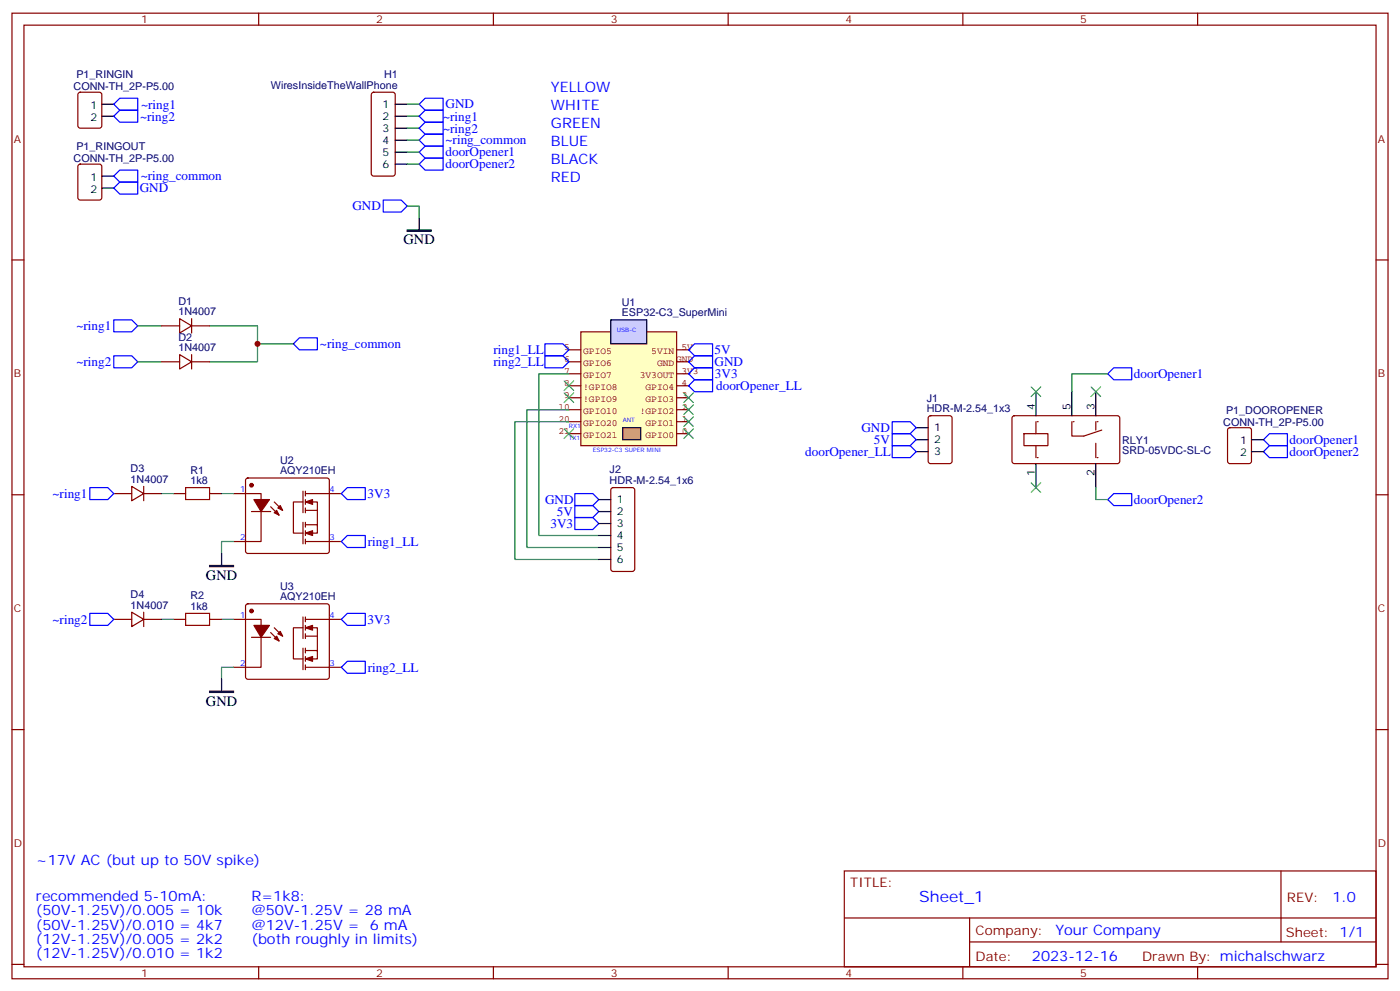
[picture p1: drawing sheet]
<svg xmlns="http://www.w3.org/2000/svg" width="412mm" height="292mm" viewBox="0 0 412 292" stroke-linecap="round" stroke-linejoin="round" font-family="sans-serif">
<g fill="none" stroke="#870000" stroke-width=".35">
<path d="M3.5 3.9h405.4v284.3h-405.4zM7.1 7.4h398.2v277.3h-398.2zM76.2 3.9v3.5M145.3 3.9v3.5M214.5 3.9v3.5M283.6 3.9v3.5M352.8 3.9v3.5M23.2 27.4l.4-.2h5.7l.6 .4 .1 9.4-.5 .7h-5.9l-.6-.4-.1-9.4zM109.6 27.4l.5-.2h5.6l.7 .4v23.6l-.4 .6-5.9 .1-.7-.5v-23.5zM23.2 48.5l.4-.2h5.7l.6 .5 .1 9.4-.5 .7h-5.9l-.6-.4-.1-9.5zM3.5 76.6h3.6M405.3 76.6h3.6"/>
<path d="M361.8 126.1l.5-.2h5.6l.7 .5 .1 9.4-.5 .7h-5.9l-.6-.4-.1-9.5zM3.5 145.7h3.6M33.5 145.3h5.3M38.8 143.2l3.5 2.1-3.5 2.2zM42.3 145.3h5.3M42.3 143.2v4.3M51.2 145.3h3.5M61.7 145.3h3.6M68.8 145.3h8.1v14.2h-8.1M72.6 141l.4-.2h23.3l.5 .2 .2 .5v20.8l-.2 .5-.5 .2h-23.3l-.5-.3-.2-.4v-20.8zM74.1 150.6h5.6M79.7 149.2l2.5 2.5"/>
<path d="M80.8 147.8l2.5 2.5M89.3 147.8h-2.9v9.2h2.9M89.3 144.6v6.4M89.3 153.8v6.4M90 147.8h3.5v7.1M90 154.5h3.5v2.5h-3.5M90 145.3h10.5M90 159.5h10.5M90 150.3h3.5M90 144.6v1.4M90 147.1v1.4M90 149.6v1.4"/>
<path d="M90 153.8v1.4M90 156.3v1.4M90 158.7v1.5M405.3 145.7h3.6M72.6 178l.4-.2h23.3l.5 .2 .2 .5v20.8l-.2 .5-.5 .2h-23.3l-.5-.2-.2-.5v-20.8zM33.5 182.4h5.3M38.8 180.3l3.5 2.1-3.5 2.1zM42.3 182.4h5.3M42.3 180.3v4.2M51.2 182.4h3.5M61.7 182.4h3.6M68.8 182.4h8.1v14.1h-8.1"/>
<path d="M74.1 187.7h5.6M79.7 186.3l2.5 2.4M80.8 184.9l2.5 2.4M89.3 184.9h-2.9v9.1h2.9M89.3 181.7v6.3M89.3 190.9v6.3M90 184.9h3.5v7M90 191.6h3.5v2.4h-3.5M90 181.7v1.4M90 184.1v1.5M90 186.6v1.4M90 190.9v1.4"/>
<path d="M90 193.3v1.4M90 195.8v1.4M90 182.4h10.5M90 196.5h10.5M90 187.3h3.5M3.5 214.8h3.6M405.3 214.8h3.6M248.7 256.5h156.6v28.2h-156.6zM377.3 256.5v20.9M248.7 270.3h156.5M285.6 277.4h119.6M285.6 270.3v14.1"/>
<path d="M3.5 284h3.6M76.2 284.7v3.5M145.3 284.7v3.5M214.5 284.7v3.5M283.6 284.7v3.5M352.8 284.7v3.5M405.3 284h3.6"/>
</g>
<g fill="none" stroke="#00f" stroke-width=".35">
<path d="M35.3 28.9h5.3v3.6h-5.3l-1.8-1.8zM35.3 32.5h5.3v3.5h-5.3l-1.8-1.8zM125.2 39.5h5.3v3.5h-5.3l-1.7-1.7zM125.2 28.9h5.3v3.6h-5.3l-1.7-1.8zM125.2 32.5h5.3v3.5h-5.3l-1.7-1.8zM125.2 36h5.3v3.5h-5.3l-1.7-1.8zM33.5 51.9l1.8-1.8h5.3v3.5h-5.3zM33.5 55.4l1.8-1.8h5.3v3.5h-5.3zM112.9 58.9h5.3l1.7 1.8-1.7 1.7h-5.3zM125.2 43h5.3v3.6h-5.3l-1.7-1.8zM125.2 46.6h5.3v3.5h-5.3l-1.7-1.8zM33.5 94.2h5.3l1.8 1.8-1.8 1.7h-5.3z"/>
<path d="M33.5 104.8h5.3l1.8 1.7-1.8 1.8h-5.3zM86.4 101.2l1.8-1.7h5.3v3.5h-5.3zM373.9 127.7h5.3v3.5h-5.3l-1.7-1.7zM373.9 131.2h5.3v3.6h-5.3l-1.7-1.8zM26.5 143.6h5.2l1.8 1.7-1.8 1.8h-5.2zM100.5 145.3l1.8-1.7h5.3v3.5h-5.3zM100.5 159.5l1.8-1.8h5.3v3.5h-5.3zM26.5 180.6h5.2l1.8 1.8-1.8 1.7h-5.2zM100.5 182.4l1.8-1.8h5.3v3.5h-5.3zM102.3 194.7h5.3v3.6h-5.3l-1.8-1.8z"/>
</g>
<g fill="none" stroke="#008700" stroke-width=".35">
<path d="M119.9 30.7h3.6M119.9 34.2h3.6M119.9 37.7h3.6M119.9 41.3h3.6M119.9 48.3h3.6M119.9 44.8h3.6M119.9 60.7h3.6v3.5M40.6 96h7M61.7 96h14.1v10.5h-14.1M40.6 106.5h7M75.8 101.2h10.6M47.6 145.3h3.6"/>
<path d="M65.3 145.3h3.5M68.8 159.5h-3.5v3.5M47.6 182.4h3.6M65.3 182.4h3.5M68.8 196.5h-3.5v3.5"/>
</g>
<g fill="none" stroke="#000" stroke-width=".35">
<path d="M30 30.7h3.5M30 34.2h3.5M116.4 30.7h3.5M116.4 34.2h3.5M116.4 37.7h3.5M30 51.9h3.5M30 55.4h3.5M116.4 41.3h3.5M116.4 44.8h3.5M116.4 48.3h3.5M123.5 64.2v3.5M368.7 129.5h3.5"/>
<path d="M368.7 133h3.5M65.3 163v3.5M65.3 200v3.6"/>
</g>
<path d="M119.9 67.7h7.1v.4h-7.1zM61.7 166.5h7.1v.4h-7.1zM61.7 203.6h7.1v.3h-7.1z" fill="#000" stroke="#000" stroke-width=".35"/>
<g fill="#870000" stroke="#870000" stroke-width=".35">
<path d="M80.8 151l.7-.7 .7 1.4z"/>
<path d="M81.8 149.6l.7-.7 .8 1.4z"/>
<path d="M74.8 147.1h4.6l-2.5 3.5z"/>
<path d="M90 147.8l2.1-.7v1.4z"/>
<path d="M90 157l2.1-.7v1.4z"/>
<path d="M80.8 188l.7-.7 .7 1.4z"/>
<path d="M81.8 186.6l.7-.7 .8 1.4z"/>
<path d="M74.8 184.1h4.6l-2.5 3.6z"/>
<path d="M90 184.9l2.1-.8v1.5z"/>
<path d="M90 194l2.1-.7v1.4z"/>
<circle cx="74.1" cy="142.9" r=".53"/>
<circle cx="74.1" cy="179.9" r=".53"/>
</g>
<path d="M54.7 143.6h7v3.5h-7zM54.7 180.6h7v3.5h-7z" fill="none" stroke="#a10000" stroke-width=".35"/>
<path d="M171.1 97.7h28.2v33.5h-28.2z" fill="#ffffc2" stroke="#850000" stroke-width=".35"/>
<g fill="none" stroke="#850000" stroke-width=".35">
<path d="M167.6 103h3.5M167.6 117.1h3.5M167.6 113.6h3.5M167.6 110.1h3.5M167.6 106.5h3.5M199.3 103h3.5M199.3 117.1h3.5M199.3 113.6h3.5M199.3 110.1h3.5M199.3 106.5h3.5M167.6 120.6h3.5M167.6 124.2h3.5"/>
<path d="M167.6 127.7h3.5M199.3 120.6h3.5M199.3 124.2h3.5M199.3 127.7h3.5"/>
</g>
<path d="M183.4 125.9h5.3v3.6h-5.3z" fill="#f96" stroke="#000" stroke-width=".35"/>
<path d="M179.9 94.2h10.6v7h-10.6z" fill="#ccf" stroke="#000" stroke-width=".35"/>
<path d="M160.5 101.2h5.3l1.8 1.8-1.8 1.8h-5.3zM160.5 104.8h5.3l1.8 1.7-1.8 1.8h-5.3z" fill="none" stroke="#00f" stroke-width=".35"/>
<path d="M298.3 122.6l.5-.2 30.6 .1 .4 .6v13l-.7 .4h-30.6l-.4-.7v-12.7zM301.6 127.7h7.1v3.5h-7.1zM305.2 124.2v3.5M305.2 131.2v3.6" fill="none" stroke="#870000" stroke-width=".35"/>
<path d="M305.2 115.4v7M315.7 115.4v7M322.8 115.4v7M305.2 136.5v7.1M322.8 136.5v7.1" fill="none" stroke="#000" stroke-width=".35"/>
<g fill="#870000">
<circle cx="305.5" cy="124.2" r=".18"/>
<circle cx="305.5" cy="134.8" r=".18"/>
</g>
<path d="M315.7 124.2v4.2h3.6l5.3-1.8M322.8 124.2v2.4M322.8 130.5v4.3" fill="none" stroke="#870000" stroke-width=".35"/>
<g fill="#870000">
<circle cx="323.1" cy="134.8" r=".18"/>
<circle cx="316.1" cy="124.2" r=".18"/>
<circle cx="323.1" cy="124.2" r=".18"/>
</g>
<path d="M202.8 103l1.8-1.8h5.3v3.6h-5.3zM202.8 106.5l1.8-1.7h5.3v3.5h-5.3zM202.8 110.1l1.8-1.8h5.3v3.5h-5.3zM204.6 111.8h5.3v3.6h-5.3l-1.8-1.8zM328.1 108.3h5.3v3.5h-5.3l-1.8-1.7zM262.8 127.7h5.3l1.8 1.8-1.8 1.7h-5.3zM262.8 124.2h5.3l1.8 1.7-1.8 1.8h-5.3zM262.8 131.2h5.3l1.8 1.8-1.8 1.8h-5.3zM169.3 145.3h5.3l1.8 1.8-1.8 1.8h-5.3zM169.3 148.9h5.3l1.8 1.7-1.8 1.8h-5.3zM169.3 152.4h5.3l1.8 1.8-1.8 1.7h-5.3zM328.1 145.3h5.3v3.6h-5.3l-1.8-1.8z" fill="none" stroke="#00f" stroke-width=".35"/>
<g fill="none" stroke="#3c3" stroke-width=".35">
<path d="M166.2 112.2l2.8 2.8M166.2 115.7l2.8 2.8M169 112.2l-2.8 2.8M169 115.7l-2.8 2.8M201.4 119.2l2.9 2.9M201.4 115.7l2.9 2.8M204.3 119.2l-2.9 2.9M204.3 115.7l-2.9 2.8M303.7 113.9l2.9 2.9M306.6 113.9l-2.9 2.9M321.4 113.9l2.8 2.9M324.2 113.9l-2.8 2.9"/>
<path d="M166.2 126.3l2.8 2.8M169 126.3l-2.8 2.8M201.4 122.8l2.9 2.8M201.4 126.3l2.9 2.8M204.3 122.8l-2.9 2.8M204.3 126.3l-2.9 2.8M303.7 142.2l2.9 2.8M306.6 142.2l-2.9 2.8"/>
</g>
<path d="M167.6 110.1h-8.9v47.6h17.7M326.3 110.1h-10.6v5.3M167.6 120.6h-12.4v40.6h21.2M167.6 124.2h-15.9v40.5h24.7M322.8 143.6v3.5h3.5" fill="none" stroke="#008700" stroke-width=".35"/>
<path d="M47.6 96h5.3M52.9 93.8l3.5 2.2-3.5 2.1zM56.4 93.8v4.3M56.4 96h5.3M47.6 106.5h5.3M52.9 104.4l3.5 2.1-3.5 2.2zM56.4 104.4v4.3M56.4 106.5h5.3M273.6 122.6l.5-.2h5.7l.6 .4 .1 13-.5 .7h-5.9l-.6-.4-.1-13zM180.2 143.8l.4-.2h5.7l.6 .4 .1 23.6-.5 .6-5.9 .1-.6-.5-.1-23.5z" fill="none" stroke="#870000" stroke-width=".35"/>
<path d="M269.9 133h3.5M269.9 125.9h3.5M269.9 129.5h3.5M176.4 147.1h3.5M176.4 150.6h3.5M176.4 154.2h3.5M176.4 157.7h3.5M176.4 161.2h3.5M176.4 164.7h3.5" fill="none" stroke="#000" stroke-width=".35"/>
<circle cx="75.8" cy="101.2" r=".88" fill="#c00"/>
<text font-size="4.6" fill="#00f" x="270.8" y="265.5">Sheet_1</text>
<g font-size="4.2" fill="#00f">
<text x="162.3" y="27.2">YELLOW</text>
<text x="162.3" y="32.5">WHITE</text>
<text x="162.3" y="37.7">GREEN</text>
<text x="162.3" y="43">BLUE</text>
<text x="162.3" y="48.3">BLACK</text>
<text x="162.3" y="53.6">RED</text>
<text x="10.6" y="254.7">~17V AC (but up to 50V spike)</text>
<text x="10.6" y="265.3">recommended 5-10mA:</text>
<text x="10.6" y="269.5">(50V-1.25V)/0.005 = 10k</text>
<text x="74.1" y="265.3">R=1k8:</text>
<text x="74.1" y="269.5">@50V-1.25V = 28 mA</text>
<text x="392.5" y="265.7">1.0</text>
<text x="10.6" y="273.8">(50V-1.25V)/0.010 = 4k7</text>
<text x="74.1" y="273.8">@12V-1.25V =</text>
<text x="108.9" y="273.8">6 mA</text>
<text x="310.9" y="275.3">Your Company</text>
<text x="10.6" y="278">(12V-1.25V)/0.005 = 2k2</text>
<text x="74.1" y="278">(both roughly in limits)</text>
<text x="10.6" y="282.2">(12V-1.25V)/0.010 = 1k2</text>
<text x="304" y="283.1">2023-12-16</text>
</g>
<g font-size="4.2">
<text x="118.9" y="72">GND</text>
<text x="60.7" y="170.7">GND</text>
<text x="60.7" y="207.8">GND</text>
</g>
<g font-size="3.9" fill="#00f">
<text x="41.3" y="35.5">~ring2</text>
<text x="41.6" y="32">~ring1</text>
<text x="130.5" y="35.5">~ring1</text>
<text x="131.2" y="31.9">GND</text>
<text x="130.5" y="39">~ring2</text>
<text x="131.2" y="46.1">doorOpener1</text>
<text x="131.2" y="42.5">~ring_common</text>
<text x="41.5" y="53.1">~ring_common</text>
<text x="131.2" y="49.6">doorOpener2</text>
<text x="41.2" y="56.7">GND</text>
<text x="103.8" y="61.9">GND</text>
<text x="22.5" y="97.2">~ring1</text>
<text x="22.5" y="107.8">~ring2</text>
<text x="94.3" y="102.6">~ring_common</text>
<text x="145.3" y="104.2">ring1_LL</text>
<text x="145.3" y="107.7">ring2_LL</text>
<text x="210.5" y="104.4">5V</text>
<text x="210.5" y="107.9">GND</text>
<text x="210.6" y="111.3">3V3</text>
<text x="334" y="111.3">doorOpener1</text>
<text x="211" y="114.9">doorOpener_LL</text>
<text x="253.7" y="127.2">GND</text>
<text x="257.4" y="130.7">5V</text>
<text x="379.9" y="130.7">doorOpener1</text>
<text x="237.2" y="134.3">doorOpener_LL</text>
<text x="379.9" y="134.3">doorOpener2</text>
<text x="15.5" y="146.6">~ring1</text>
<text x="108.3" y="146.6">3V3</text>
<text x="160.6" y="148.3">GND</text>
<text x="334" y="148.4">doorOpener2</text>
<text x="162.1" y="155.4">3V3</text>
<text x="164" y="151.8">5V</text>
<text x="108.4" y="160.8">ring1_LL</text>
<text x="15.5" y="183.7">~ring2</text>
<text x="108.3" y="183.6">3V3</text>
<text x="108.4" y="197.8">ring2_LL</text>
</g>
<g font-size="3.9" fill="#800">
<text x="250.5" y="261.1">TITLE:</text>
<text x="379.1" y="265.7">REV:</text>
<text x="287.4" y="275.3">Company:</text>
<text x="378.7" y="275.9">Sheet: 1/1</text>
<text x="287.4" y="282.9">Date:</text>
<text x="336.4" y="283">Drawn By: michalschwarz</text>
</g>
<g font-size="3.2" fill="#800">
<text x="41.6" y="6.9">1</text>
<text x="110.8" y="6.9">2</text>
<text x="179.9" y="6.9">3</text>
<text x="249.1" y="6.9">4</text>
<text x="318.2" y="6.9">5</text>
<text x="4.1" y="42">A</text>
<text x="405.9" y="42">A</text>
<text x="4.1" y="111.1">B</text>
<text x="405.9" y="111.1">B</text>
<text x="4.1" y="180.3">C</text>
<text x="405.9" y="180.3">C</text>
<text x="4.1" y="249.4">D</text>
<text x="405.9" y="249.4">D</text>
<text x="41.6" y="287.7">1</text>
<text x="110.8" y="287.7">2</text>
<text x="179.9" y="287.7">3</text>
<text x="249.1" y="287.7">4</text>
<text x="318.2" y="287.7">5</text>
</g>
<g font-size="3.2" fill="#000080">
<text x="22.5" y="23">P1_RINGIN</text>
<text x="113.1" y="23.1">H1</text>
<text x="21.7" y="26.6">CONN-TH_2P-P5.00</text>
<text x="79.8" y="26.1">WiresInsideTheWallPhone</text>
<text x="21.7" y="47.7">CONN-TH_2P-P5.00</text>
<text x="22.5" y="44.2">P1_RINGOUT</text>
<text x="52.6" y="89.7">D1</text>
<text x="52.6" y="92.8">1N4007</text>
<text x="183.2" y="93.1">ESP32-C3_SuperMini</text>
<text x="183.2" y="90.1">U1</text>
<text x="52.6" y="100.3">D2</text>
<text x="52.6" y="103.4">1N4007</text>
<text x="273" y="118.3">J1</text>
<text x="273" y="121.4">HDR-M-2.54_1x3</text>
<text x="360.3" y="125.3">CONN-TH_2P-P5.00</text>
<text x="361.2" y="121.8">P1_DOOROPENER</text>
<text x="330.6" y="130.7">RLY1</text>
<text x="82.5" y="136.7">U2</text>
<text x="330.6" y="133.8">SRD-05VDC-SL-C</text>
<text x="38.5" y="142.2">1N4007</text>
<text x="38.5" y="139.1">D3</text>
<text x="56.1" y="142.5">1k8</text>
<text x="56.1" y="139.4">R1</text>
<text x="82.5" y="139.7">AQY210EH</text>
<text x="179.6" y="142.5">HDR-M-2.54_1x6</text>
<text x="179.6" y="139.3">J2</text>
<text x="82.5" y="173.7">U3</text>
<text x="38.5" y="179.2">1N4007</text>
<text x="38.5" y="176.2">D4</text>
<text x="56.1" y="179.6">1k8</text>
<text x="56.1" y="176.5">R2</text>
<text x="82.5" y="176.7">AQY210EH</text>
</g>
<g font-size="3.2">
<text x="26.7" y="32.1">1</text>
<text x="26.7" y="35.6">2</text>
<text x="112.6" y="31.8">1</text>
<text x="112.6" y="35.3">2</text>
<text x="112.6" y="38.8">3</text>
<text x="112.6" y="42.3">4</text>
<text x="112.6" y="45.9">5</text>
<text x="26.7" y="53.3">1</text>
<text x="112.6" y="49.4">6</text>
<text x="26.7" y="56.8">2</text>
<text x="304.8" y="120.6" transform="rotate(-90 304.8 120.6)">4</text>
<text x="315.4" y="120.6" transform="rotate(-90 315.4 120.6)">5</text>
<text x="322.4" y="120.6" transform="rotate(-90 322.4 120.6)">3</text>
<text x="275.2" y="127">1</text>
<text x="275.2" y="130.5">2</text>
<text x="365.3" y="130.9">1</text>
<text x="275.2" y="134.1">3</text>
<text x="365.3" y="134.4">2</text>
<text x="304.8" y="140.3" transform="rotate(-90 304.8 140.3)">1</text>
<text x="322.4" y="140.3" transform="rotate(-90 322.4 140.3)">2</text>
<text x="181.7" y="148.2">1</text>
<text x="181.7" y="151.7">2</text>
<text x="181.7" y="155.2">3</text>
<text x="181.7" y="158.7">4</text>
<text x="181.7" y="162.3">5</text>
<text x="181.7" y="165.8">6</text>
</g>
<g font-size="2.8" fill="#840000">
<text x="166.2" y="103">5</text>
<text x="166.2" y="106.5">6</text>
<text x="171.8" y="104.3">GPIO5</text>
<text x="171.8" y="107.9">GPIO6</text>
<text x="191.8" y="104.3">5VIN</text>
<text x="193.5" y="107.9">GND</text>
<text x="199.2" y="106.5">GND</text>
<text x="200.7" y="103">5V</text>
<text x="166.2" y="110">7</text>
<text x="166.2" y="113.6">8</text>
<text x="171.8" y="111.4">GPIO7</text>
<text x="188.5" y="111.4">3V3OUT</text>
<text x="200.7" y="113.6">4</text>
<text x="200.7" y="110">3V3</text>
<text x="166.2" y="117.1">9</text>
<text x="171.8" y="114.9">!GPIO8</text>
<text x="171.8" y="118.4">!GPIO9</text>
<text x="190.1" y="118.4">GPIO3</text>
<text x="190.1" y="114.9">GPIO4</text>
<text x="200.8" y="117.1">3</text>
<text x="164.5" y="120.6">10</text>
<text x="164.5" y="124.1">20</text>
<text x="171.8" y="122">GPIO10</text>
<text x="171.8" y="125.5">GPIO20</text>
<text x="188.5" y="122">!GPIO2</text>
<text x="190.1" y="125.5">GPIO1</text>
<text x="200.8" y="124.1">1</text>
<text x="200.8" y="120.6">2</text>
<text x="164.5" y="127.7">21</text>
<text x="171.8" y="129">GPIO21</text>
<text x="190.1" y="129">GPIO0</text>
<text x="200.8" y="127.7">0</text>
</g>
<g font-size="2.5" fill="#00f">
<text x="70.8" y="145">1</text>
<text x="97" y="145">4</text>
<text x="70.8" y="159.1">2</text>
<text x="97" y="159.1">3</text>
<text x="70.8" y="182">1</text>
<text x="97" y="182">4</text>
<text x="70.8" y="196.1">2</text>
<text x="97" y="196.1">3</text>
</g>
<g font-size="1.8" fill="#00f">
<text x="181.7" y="97.7">USB-C</text>
<text x="167.6" y="125.9">RX1</text>
<text x="183.4" y="124.2">ANT</text>
<text x="167.6" y="129.5">TX1</text>
<text x="174.6" y="133">ESP32-C3 SUPER MINI</text>
</g>
</svg>
